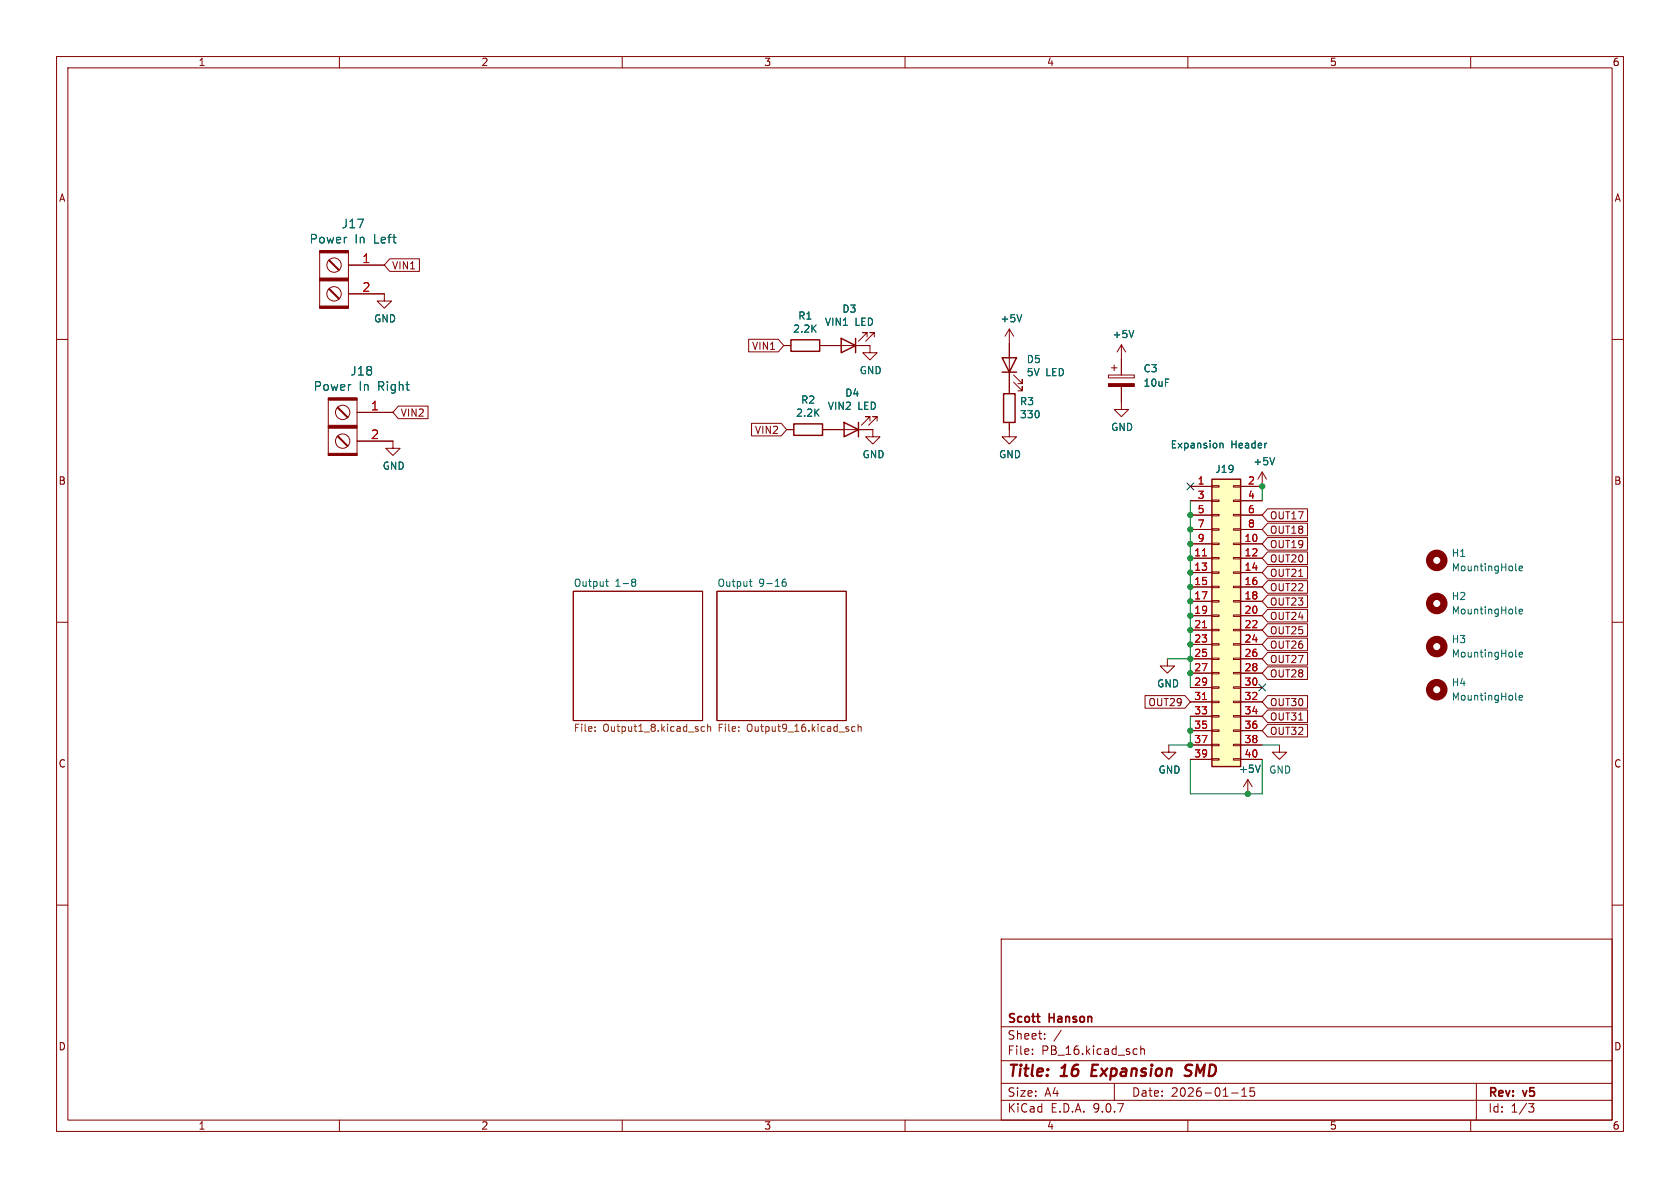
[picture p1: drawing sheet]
<svg xmlns="http://www.w3.org/2000/svg" width="297mm" height="210mm" viewBox="0 0 297 210" stroke-linecap="round" stroke-linejoin="round" font-family="sans-serif">
<g fill="none" stroke="#840000" stroke-width=".18">
<path d="M10 10h277v190h-277zM12 12h273v186h-273zM60 10v2M110 10v2M160 10v2M210 10v2M260 10v2M56.5 44.3h5.1v10.2h-5.1zM61.6 46.9h6.3M61.6 51.9h6.3M153.3 59.6v-.8h-.8h.8l-1.5 1.5M154.6 59.6v-.8h-.8h.8l-1.6 1.5"/>
<path d="M178.4 58.2v11.4M178.4 58.2l-.7 1.2M178.4 58.2l.8 1.2M10 60h2M138.6 61.1h1.2M139.1 75.9h1.2M144.9 61.1h8.9v1.3h1.3l-1.3 1.2-1.3-1.2h1.3M145.4 75.9h8.9v1.3h1.3l-1.3 1.3-1.3-1.3h1.3M153.8 74.4v-.7h-.8h.8l-1.5 1.5M155.1 74.4v-.7h-.8h.8l-1.6 1.5M178.4 74.7v2.5h1.3l-1.3 1.3-1.2-1.3h1.2M179.2 67.6l1.5 1.5v-.8v.8h-.7"/>
<path d="M179.2 66.3l1.5 1.5v-.7v.7h-.7M196 66.3h4.5v.5h-4.5zM196.5 65h1M197 64.5v1M198.2 68.3v4.1h1.3l-1.3 1.3-1.2-1.3h1.2M198.2 61v5.3M198.2 61l-.7 1.2M198.2 61l.8 1.2M285 60h2M223.1 83.4l-.7 1.3M223.1 83.4l.8 1.3M223.1 83.4v2.6"/>
<path d="M10 110h2M101.3 104.5h22.9v22.9h-22.9zM126.7 104.5h22.9v22.9h-22.9zM206.4 116.5v1.2h1.2l-1.2 1.3-1.3-1.3h1.3M285 110h2M206.6 131.7v1.3h1.3l-1.3 1.2-1.2-1.2h1.2M220.6 137.8l-.8 1.3M220.6 137.8l.8 1.3M220.6 137.8v2.5M226.2 131.7v1.3h1.3l-1.3 1.2-1.3-1.2h1.3M10 160h2M177 166h108v32h-108z"/>
<path d="M285 160h2M60 198v2M110 198v2M160 198v2M177 194.5h108M177 191.5h108M177 187.5h108M177 181.5h108M182.5 186.3v.1M182.5 185.5v.1M184.7 183.6v.1M184.7 182.8v.1"/>
<path d="M187.6 182.1l-1.3 2M197 191.5v3M200.6 185.4l.4 .1M201 186.3l-.4 .1M201.7 185.5l.2-.1 .3 .1 .1 .9M201.7 184.9v1.5M210 198v2M217.7 193.2h1.2M219.5 193.8h.9M219.5 192.7l.5-.4v1.5M221.7 192.3h-.7v.7l.2-.1h.5l.1 .3-.1 .5-.2 .1-.5-.1M260 198v2"/>
<path d="M261 191.5v6.5M270.2 195.1h1l-.5 .6 .4 .1 .1 .5-.3 .3h-.4"/>
<circle cx="59.1" cy="46.9" r="1.27"/>
<circle cx="59.1" cy="51.9" r="1.27"/>
</g>
<path d="M193.2 188.2l-.3 2h1M210.5 190a.85 .85 0 0 1-1.1 .1M210.5 188.2l-.7 .1a.46 .46 0 0 0-.2 .5 .46 .46 0 0 0 .3 .4l.6 .2" fill="none" stroke="#840000" stroke-width=".4"/>
<g fill="none" stroke="#006464" stroke-width=".18">
<path d="M180.6 55.6l-.4 1.3M200.4 58.4l-.4 1.3M225.3 80.9l-.4 1.3M107.1 102.8h.5M107.3 102.4v1.1l.3 .1M111.8 102.4h.4l.1 .1 .1 .2-.2 .2M111.8 102.9h.1M111.9 102.9h.3M111.9 102.9l-.1 .1M112.2 102.9l.2 .3-.1 .3-.1 .1h-.4M132.5 102.8h.5M132.7 102.4v1.1l.3 .1"/>
<path d="M138.9 102.4h-.4a.86 .86 0 0 0 0 1.2l.4-.1 .1-.4-.2-.2h-.3l-.2 .2M268 108.3l.1 .2M268 100.7l.1 .2M268 116l.1 .1M268.6 108.1l.6-.1-.1-.3h-.4l-.1 .2v.6h.5M268.6 100.5l.6-.1-.1-.3h-.4l-.1 .1v.6h.5M268.6 115.7l.6-.1-.1-.2-.4-.1-.1 .2v.6h.5M222.8 135.3l-.4 1.2M268 123.6l.1 .2M268.6 123.3l.6-.1-.1-.2-.4-.1-.1 .2v.6h.5"/>
</g>
<path d="M105.2 129.2v.1M105.2 128.5v.1M124.5 128.5l-.3-.1-.3 .3 .2 .5h.4M125.1 128.6l.2-.2 .3 .1v.8M125.1 128v1.3M130.6 129.2v.1M130.6 128.5v.1M151.2 128.5l-.4-.1-.2 .3 .1 .5h.5M151.7 128.6l.2-.2 .3 .1v.8M151.7 128v1.3" fill="none" stroke="#725600" stroke-width=".18"/>
<path d="M148.7 59.8l2.6 1.3-2.6 1.3zM151.3 59.8v2.6M139.8 60.1h5.1v2h-5.1zM140.3 74.9h5.1v2.1h-5.1zM149.2 74.7l2.6 1.2-2.6 1.3zM151.8 74.7v2.5M177.2 63.2h2.5l-1.3 2.6zM177.2 65.8h2.5M177.4 69.6h2.1v5.1h-2.1z" fill="none" stroke="#840000" stroke-width=".25"/>
<g fill="none" stroke="#840000" stroke-width="1.3">
<circle cx="254" cy="99.1" r="1.27"/>
<circle cx="254" cy="114.3" r="1.27"/>
<circle cx="254" cy="106.7" r="1.27"/>
<circle cx="254" cy="121.9" r="1.27"/>
</g>
<g fill="#840000" stroke="#840000" stroke-width=".18">
<path d="M56.5 44.3h5.1v.4h-5.1z"/>
<path d="M56.5 49.1h5.1v.6h-5.1z"/>
<path d="M56.5 54.1h5.1v.4h-5.1z"/>
<path d="M58.1 46.1l.1-.2 1.8 1.8-.1 .1z"/>
<path d="M58.1 51.1l.1-.1 1.8 1.8-.1 .1z"/>
<path d="M196 67.8h4.5v.5h-4.5z"/>
</g>
<path d="M214.2 84.7h5.1v50.8h-5.1z" fill="#ffffc2"/>
<path d="M214.2 84.7h5.1v50.8h-5.1z" fill="none" stroke="#840000" stroke-width=".25"/>
<g fill="none" stroke="#840000" stroke-width=".18">
<path d="M61.6 51.9h6.3v1.3h1.3l-1.3 1.3-1.2-1.3h1.2M61.6 46.9h6.3M68.9 45.8h5.2v2.2h-5.2l-1-1.1zM132.4 60h5.2l1 1.1-1 1.1h-5.2zM58 70.4h5.1v10.1h-5.1zM63.1 78h6.4v1.2h1.2l-1.2 1.3-1.3-1.3h1.3M63.1 72.9h6.4M70.4 71.8h5.3v2.2h-5.3l-.9-1.1zM132.9 74.8h5.2l1 1.1-1 1.2h-5.2zM138.6 61.1h1.2M139.1 75.9h1.2M144.9 61.1h3.8"/>
<path d="M145.4 75.9h3.8M151.3 61.1h2.5M151.8 75.9h2.5M178.4 60.7v2.5M178.4 65.8v3.8M178.4 74.7v1.2M198.2 63.5v2.8M198.2 68.3v2.8M210.4 86h3.8M210.4 88.5h3.8M210.4 91.1h3.8M210.4 93.6h3.8"/>
<path d="M210.4 96.1h3.8M210.4 98.7h3.8M214.2 85.9h1.3v.2h-1.3zM214.2 88.4h1.3v.2h-1.3zM214.2 90.9h1.3v.3h-1.3zM214.2 93.5h1.3v.2h-1.3zM214.2 96h1.3v.3h-1.3zM214.2 98.6h1.3v.2h-1.3zM218.1 85.9h1.2v.2h-1.2zM218.1 88.4h1.2v.2h-1.2zM218.1 90.9h1.2v.3h-1.2zM218.1 93.5h1.2v.2h-1.2z"/>
<path d="M218.1 96h1.2v.3h-1.2zM218.1 98.6h1.2v.2h-1.2zM219.3 86h3.8M219.3 88.5h3.8M219.3 91.1h3.8M219.3 93.6h3.8M219.3 96.1h3.8M219.3 98.7h3.8M224.1 97.6h7.1v2.2h-7.1l-1-1.1zM224.1 95h7.1v2.3h-7.1l-1-1.2zM224.1 92.5h7.1v2.2h-7.1l-1-1.1zM224.1 89.9h7.1v2.3h-7.1l-1-1.1z"/>
<path d="M210.4 101.2h3.8M210.4 103.8h3.8M210.4 106.3h3.8M210.4 108.8h3.8M210.4 111.4h3.8M210.4 113.9h3.8M210.4 116.5h3.8M210.4 119h3.8M214.2 101.1h1.3v.2h-1.3zM214.2 103.6h1.3v.3h-1.3zM214.2 106.2h1.3v.2h-1.3zM214.2 108.7h1.3v.3h-1.3z"/>
<path d="M214.2 111.3h1.3v.2h-1.3zM214.2 113.8h1.3v.2h-1.3zM214.2 116.3h1.3v.3h-1.3zM214.2 118.9h1.3v.2h-1.3zM218.1 101.1h1.2v.2h-1.2zM218.1 103.6h1.2v.3h-1.2zM218.1 106.2h1.2v.2h-1.2zM218.1 108.7h1.2v.3h-1.2zM218.1 111.3h1.2v.2h-1.2zM218.1 113.8h1.2v.2h-1.2zM218.1 116.3h1.2v.3h-1.2zM218.1 118.9h1.2v.2h-1.2z"/>
<path d="M219.3 101.2h3.8M219.3 103.8h3.8M219.3 106.3h3.8M219.3 108.8h3.8M219.3 111.4h3.8M219.3 113.9h3.8M219.3 116.5h3.8M219.3 119h3.8M224.1 105.2h7.1v2.2h-7.1l-1-1.1zM224.1 117.9h7.1v2.2h-7.1l-1-1.1zM224.1 112.8h7.1v2.2h-7.1l-1-1.1zM224.1 107.7h7.1v2.3h-7.1l-1-1.2z"/>
<path d="M224.1 110.3h7.1v2.2h-7.1l-1-1.1zM224.1 102.6h7.1v2.3h-7.1l-1-1.1zM224.1 100.1h7.1v2.2h-7.1l-1-1.1zM224.1 115.3h7.1v2.3h-7.1l-1-1.1zM202.4 123h7.1l.9 1.1-.9 1.1h-7.1zM210.4 121.5h3.8M210.4 124.1h3.8M210.4 126.6h3.8M210.4 129.2h3.8M210.4 131.7h3.8M210.4 134.2h3.8M214.2 121.4h1.3v.3h-1.3z"/>
<path d="M214.2 124h1.3v.2h-1.3zM214.2 126.5h1.3v.2h-1.3zM214.2 129h1.3v.3h-1.3zM214.2 131.6h1.3v.2h-1.3zM214.2 134.1h1.3v.3h-1.3zM218.1 121.4h1.2v.3h-1.2zM218.1 124h1.2v.2h-1.2zM218.1 126.5h1.2v.2h-1.2zM218.1 129h1.2v.3h-1.2zM218.1 131.6h1.2v.2h-1.2zM218.1 134.1h1.2v.3h-1.2zM219.3 121.5h3.8"/>
<path d="M219.3 124.1h3.8M219.3 126.6h3.8M219.3 129.2h3.8M219.3 131.7h3.8M219.3 134.2h3.8M224.1 125.5h7.1v2.2h-7.1l-1-1.1zM224.1 123h7.1v2.2h-7.1l-1-1.1zM224.1 128h7.1v2.3h-7.1l-1-1.1z"/>
<circle cx="60.6" cy="72.9" r="1.27"/>
<circle cx="60.6" cy="78" r="1.27"/>
</g>
<path d="M212.6 98.3h.7M212.6 111h.7M212.6 123.7h.7" fill="none" stroke="#a90000" stroke-width=".18"/>
<path d="M180.6 55.6l-.4 1.3M200.4 58.4l-.4 1.3M215.7 78.3v.9M215.7 78.5l.2-.2 .3 .1v.8M225.3 80.9l-.4 1.3M222.8 135.3l-.4 1.2" fill="none" stroke="#006464" stroke-width=".18"/>
<g fill="#840000" stroke="#840000" stroke-width=".18">
<path d="M58 70.4h5.1v.3h-5.1z"/>
<path d="M58 75.2h5.1v.5h-5.1z"/>
<path d="M58 80.1h5.1v.4h-5.1z"/>
<path d="M59.6 72.1l.1-.1 1.8 1.8-.1 .1z"/>
<path d="M59.6 77.1l.2-.1 1.7 1.8-.1 .1z"/>
</g>
<path d="M210.4 88.5v33M223.1 86v2.5M206.4 116.5h4M210.4 126.6v5.1h-3.8M210.4 134.2v6.1h12.7v-6.1M223.1 131.7h3.1" fill="none" stroke="#009600" stroke-width=".18"/>
<path d="M209.8 85.4l1.2 1.2M211 85.4l-1.2 1.2M222.5 120.9l1.2 1.2M223.7 120.9l-1.2 1.2" fill="none" stroke="#000084" stroke-width=".18"/>
<g fill="#009600" stroke="#009600" stroke-width=".18">
<circle cx="210.4" cy="106.3" r=".46"/>
<circle cx="210.4" cy="103.8" r=".46"/>
<circle cx="210.4" cy="113.9" r=".46"/>
<circle cx="210.4" cy="108.8" r=".46"/>
<circle cx="210.4" cy="111.4" r=".46"/>
<circle cx="210.4" cy="98.7" r=".46"/>
<circle cx="210.4" cy="96.1" r=".46"/>
<circle cx="210.4" cy="101.2" r=".46"/>
<circle cx="210.4" cy="116.5" r=".46"/>
<circle cx="210.4" cy="119" r=".46"/>
<circle cx="210.4" cy="129.2" r=".46"/>
<circle cx="220.6" cy="140.3" r=".46"/>
<circle cx="210.4" cy="131.7" r=".46"/>
<circle cx="223.1" cy="86" r=".46"/>
<circle cx="210.4" cy="91.1" r=".46"/>
<circle cx="210.4" cy="93.6" r=".46"/>
</g>
<g font-size="2.8" fill="#840000">
<text x="178" y="190.9">Title:</text>
<text x="187.7" y="190.9">16</text>
<text x="193.8" y="190.9">Expansion</text>
<text x="211.2" y="190.9">SMD</text>
</g>
<g font-size="2.1" fill="#006464">
<text x="60.3" y="40.6">J17</text>
<text x="54.6" y="43.3">Power</text>
<text x="62.7" y="43.3">In</text>
<text x="66.1" y="43.3">Left</text>
<text x="55.4" y="69.3">Power</text>
<text x="61.8" y="66.6">J18</text>
<text x="63.4" y="69.3">In</text>
<text x="66.8" y="69.3">Right</text>
</g>
<g font-size="2.1" fill="#a90000">
<text x="64" y="46.6">1</text>
<text x="64" y="51.7">2</text>
<text x="65.5" y="72.6">1</text>
<text x="65.5" y="77.7">2</text>
</g>
<g font-size="2.1" fill="#840000">
<text x="178" y="184">Sheet:</text>
<text x="178" y="181.2">Scott</text>
<text x="185.5" y="181.2">Hanson</text>
<text x="178" y="186.7">File:</text>
<text x="184.1" y="186.7">PB_16.kicad_sch</text>
<text x="178" y="196.9">KiCad</text>
<text x="178" y="194.1">Size:</text>
<text x="184.7" y="194.1">A4</text>
<text x="185.7" y="196.9">E.D.A.</text>
<text x="193.3" y="196.9">9.0.7</text>
<text x="200" y="194.1">Date:</text>
<text x="207" y="194.1">2026-01-15</text>
<text x="263" y="194.3">Rev:</text>
<text x="263" y="196.9">Id:</text>
<text x="267.1" y="196.9">1/3</text>
<text x="269.4" y="194.3">v5</text>
</g>
<g font-size="1.8" fill="#840000">
<text x="35" y="11.9">1</text>
<text x="85" y="11.9">2</text>
<text x="135" y="11.9">3</text>
<text x="185" y="11.9">4</text>
<text x="235" y="11.9">5</text>
<text x="285" y="11.9">6</text>
<text x="10.3" y="35.9">A</text>
<text x="285.3" y="35.9">A</text>
<text x="69.2" y="47.8">VIN1</text>
<text x="132.9" y="62">VIN1</text>
<text x="70.7" y="73.9">VIN2</text>
<text x="133.4" y="76.9">VIN2</text>
<text x="10.3" y="85.9">B</text>
<text x="285.3" y="85.9">B</text>
<text x="224.4" y="94.6">OUT18</text>
<text x="224.4" y="92">OUT17</text>
<text x="224.4" y="99.6">OUT20</text>
<text x="224.4" y="97.1">OUT19</text>
<text x="224.4" y="107.3">OUT23</text>
<text x="224.4" y="104.7">OUT22</text>
<text x="224.4" y="102.2">OUT21</text>
<text x="224.4" y="109.8">OUT24</text>
<text x="224.4" y="112.3">OUT25</text>
<text x="224.4" y="120">OUT28</text>
<text x="224.4" y="114.9">OUT26</text>
<text x="224.4" y="117.4">OUT27</text>
<text x="202.9" y="125">OUT29</text>
<text x="224.4" y="125">OUT30</text>
<text x="224.4" y="127.6">OUT31</text>
<text x="224.4" y="130.1">OUT32</text>
<text x="10.3" y="135.9">C</text>
<text x="285.3" y="135.9">C</text>
<text x="10.3" y="185.9">D</text>
<text x="285.3" y="185.9">D</text>
<text x="35" y="199.9">1</text>
<text x="85" y="199.9">2</text>
<text x="135" y="199.9">3</text>
<text x="185" y="199.9">4</text>
<text x="235" y="199.9">5</text>
<text x="285" y="199.9">6</text>
</g>
<g font-size="1.8" fill="#006464">
<text x="66" y="57.2">GND</text>
<text x="140.1" y="59">2.2K</text>
<text x="141" y="56.7">R1</text>
<text x="145.7" y="57.8">VIN1</text>
<text x="148.8" y="55.5">D3</text>
<text x="151.1" y="57.8">LED</text>
<text x="176.8" y="57.2">+5V</text>
<text x="196.6" y="60">+5V</text>
<text x="181.4" y="64.4">D5</text>
<text x="141.5" y="71.6">R2</text>
<text x="149.3" y="70.3">D4</text>
<text x="151.9" y="66.3">GND</text>
<text x="180.2" y="71.8">R3</text>
<text x="181.4" y="66.7">5V</text>
<text x="184.9" y="66.7">LED</text>
<text x="202.1" y="66">C3</text>
<text x="202.1" y="68.6">10uF</text>
<text x="140.6" y="73.9">2.2K</text>
<text x="146.2" y="72.6">VIN2</text>
<text x="151.7" y="72.6">LED</text>
<text x="180.2" y="74.1">330</text>
<text x="196.3" y="76.4">GND</text>
<text x="67.6" y="83.2">GND</text>
<text x="152.4" y="81.2">GND</text>
<text x="176.5" y="81.2">GND</text>
<text x="206.9" y="79.5">Expansion</text>
<text x="214.7" y="83.8">J19</text>
<text x="217.6" y="79.5">Header</text>
<text x="221.5" y="82.4">+5V</text>
<text x="256.5" y="98.7">H1</text>
<text x="256.5" y="101.2">MountingHole</text>
<text x="101.3" y="103.8">Output</text>
<text x="108.7" y="103.8">1-8</text>
<text x="126.7" y="103.8">Output</text>
<text x="134.1" y="103.8">9-16</text>
<text x="256.5" y="106.3">H2</text>
<text x="256.5" y="108.8">MountingHole</text>
<text x="256.5" y="113.9">H3</text>
<text x="256.5" y="116.4">MountingHole</text>
<text x="204.5" y="121.7">GND</text>
<text x="256.5" y="121.5">H4</text>
<text x="256.5" y="124.1">MountingHole</text>
<text x="204.7" y="137">GND</text>
<text x="218.9" y="136.8">+5V</text>
<text x="224.3" y="137">GND</text>
</g>
<g font-size="1.8" fill="#a90000">
<text x="211.6" y="85.7">1</text>
<text x="211.6" y="88.3">3</text>
<text x="220.5" y="85.7">2</text>
<text x="220.5" y="88.3">4</text>
<text x="211.6" y="90.8">5</text>
<text x="211.6" y="93.3">7</text>
<text x="211.6" y="95.9">9</text>
<text x="219.9" y="95.9">10</text>
<text x="220.5" y="90.8">6</text>
<text x="220.5" y="93.3">8</text>
<text x="211" y="98.4">11</text>
<text x="211" y="101">13</text>
<text x="219.9" y="98.4">12</text>
<text x="219.9" y="101">14</text>
<text x="211" y="103.5">15</text>
<text x="211" y="106">17</text>
<text x="219.9" y="103.5">16</text>
<text x="219.9" y="106">18</text>
<text x="211" y="108.6">19</text>
<text x="211" y="111.1">21</text>
<text x="211" y="113.7">23</text>
<text x="219.9" y="108.6">20</text>
<text x="219.9" y="111.1">22</text>
<text x="219.9" y="113.7">24</text>
<text x="211" y="116.2">25</text>
<text x="211" y="118.7">27</text>
<text x="219.9" y="116.2">26</text>
<text x="219.9" y="118.7">28</text>
<text x="211" y="121.3">29</text>
<text x="211" y="123.8">31</text>
<text x="219.9" y="121.3">30</text>
<text x="219.9" y="123.8">32</text>
<text x="211" y="126.4">33</text>
<text x="211" y="128.9">35</text>
<text x="211" y="131.4">37</text>
<text x="219.9" y="126.4">34</text>
<text x="219.9" y="128.9">36</text>
<text x="219.9" y="131.4">38</text>
<text x="211" y="134">39</text>
<text x="219.9" y="134">40</text>
</g>
<g font-size="1.8" fill="#725600">
<text x="101.3" y="129.7">File:</text>
<text x="106.6" y="129.7">Output1_8.kicad_sch</text>
<text x="126.7" y="129.7">File:</text>
<text x="132" y="129.7">Output9_16.kicad_sch</text>
</g>
</svg>
